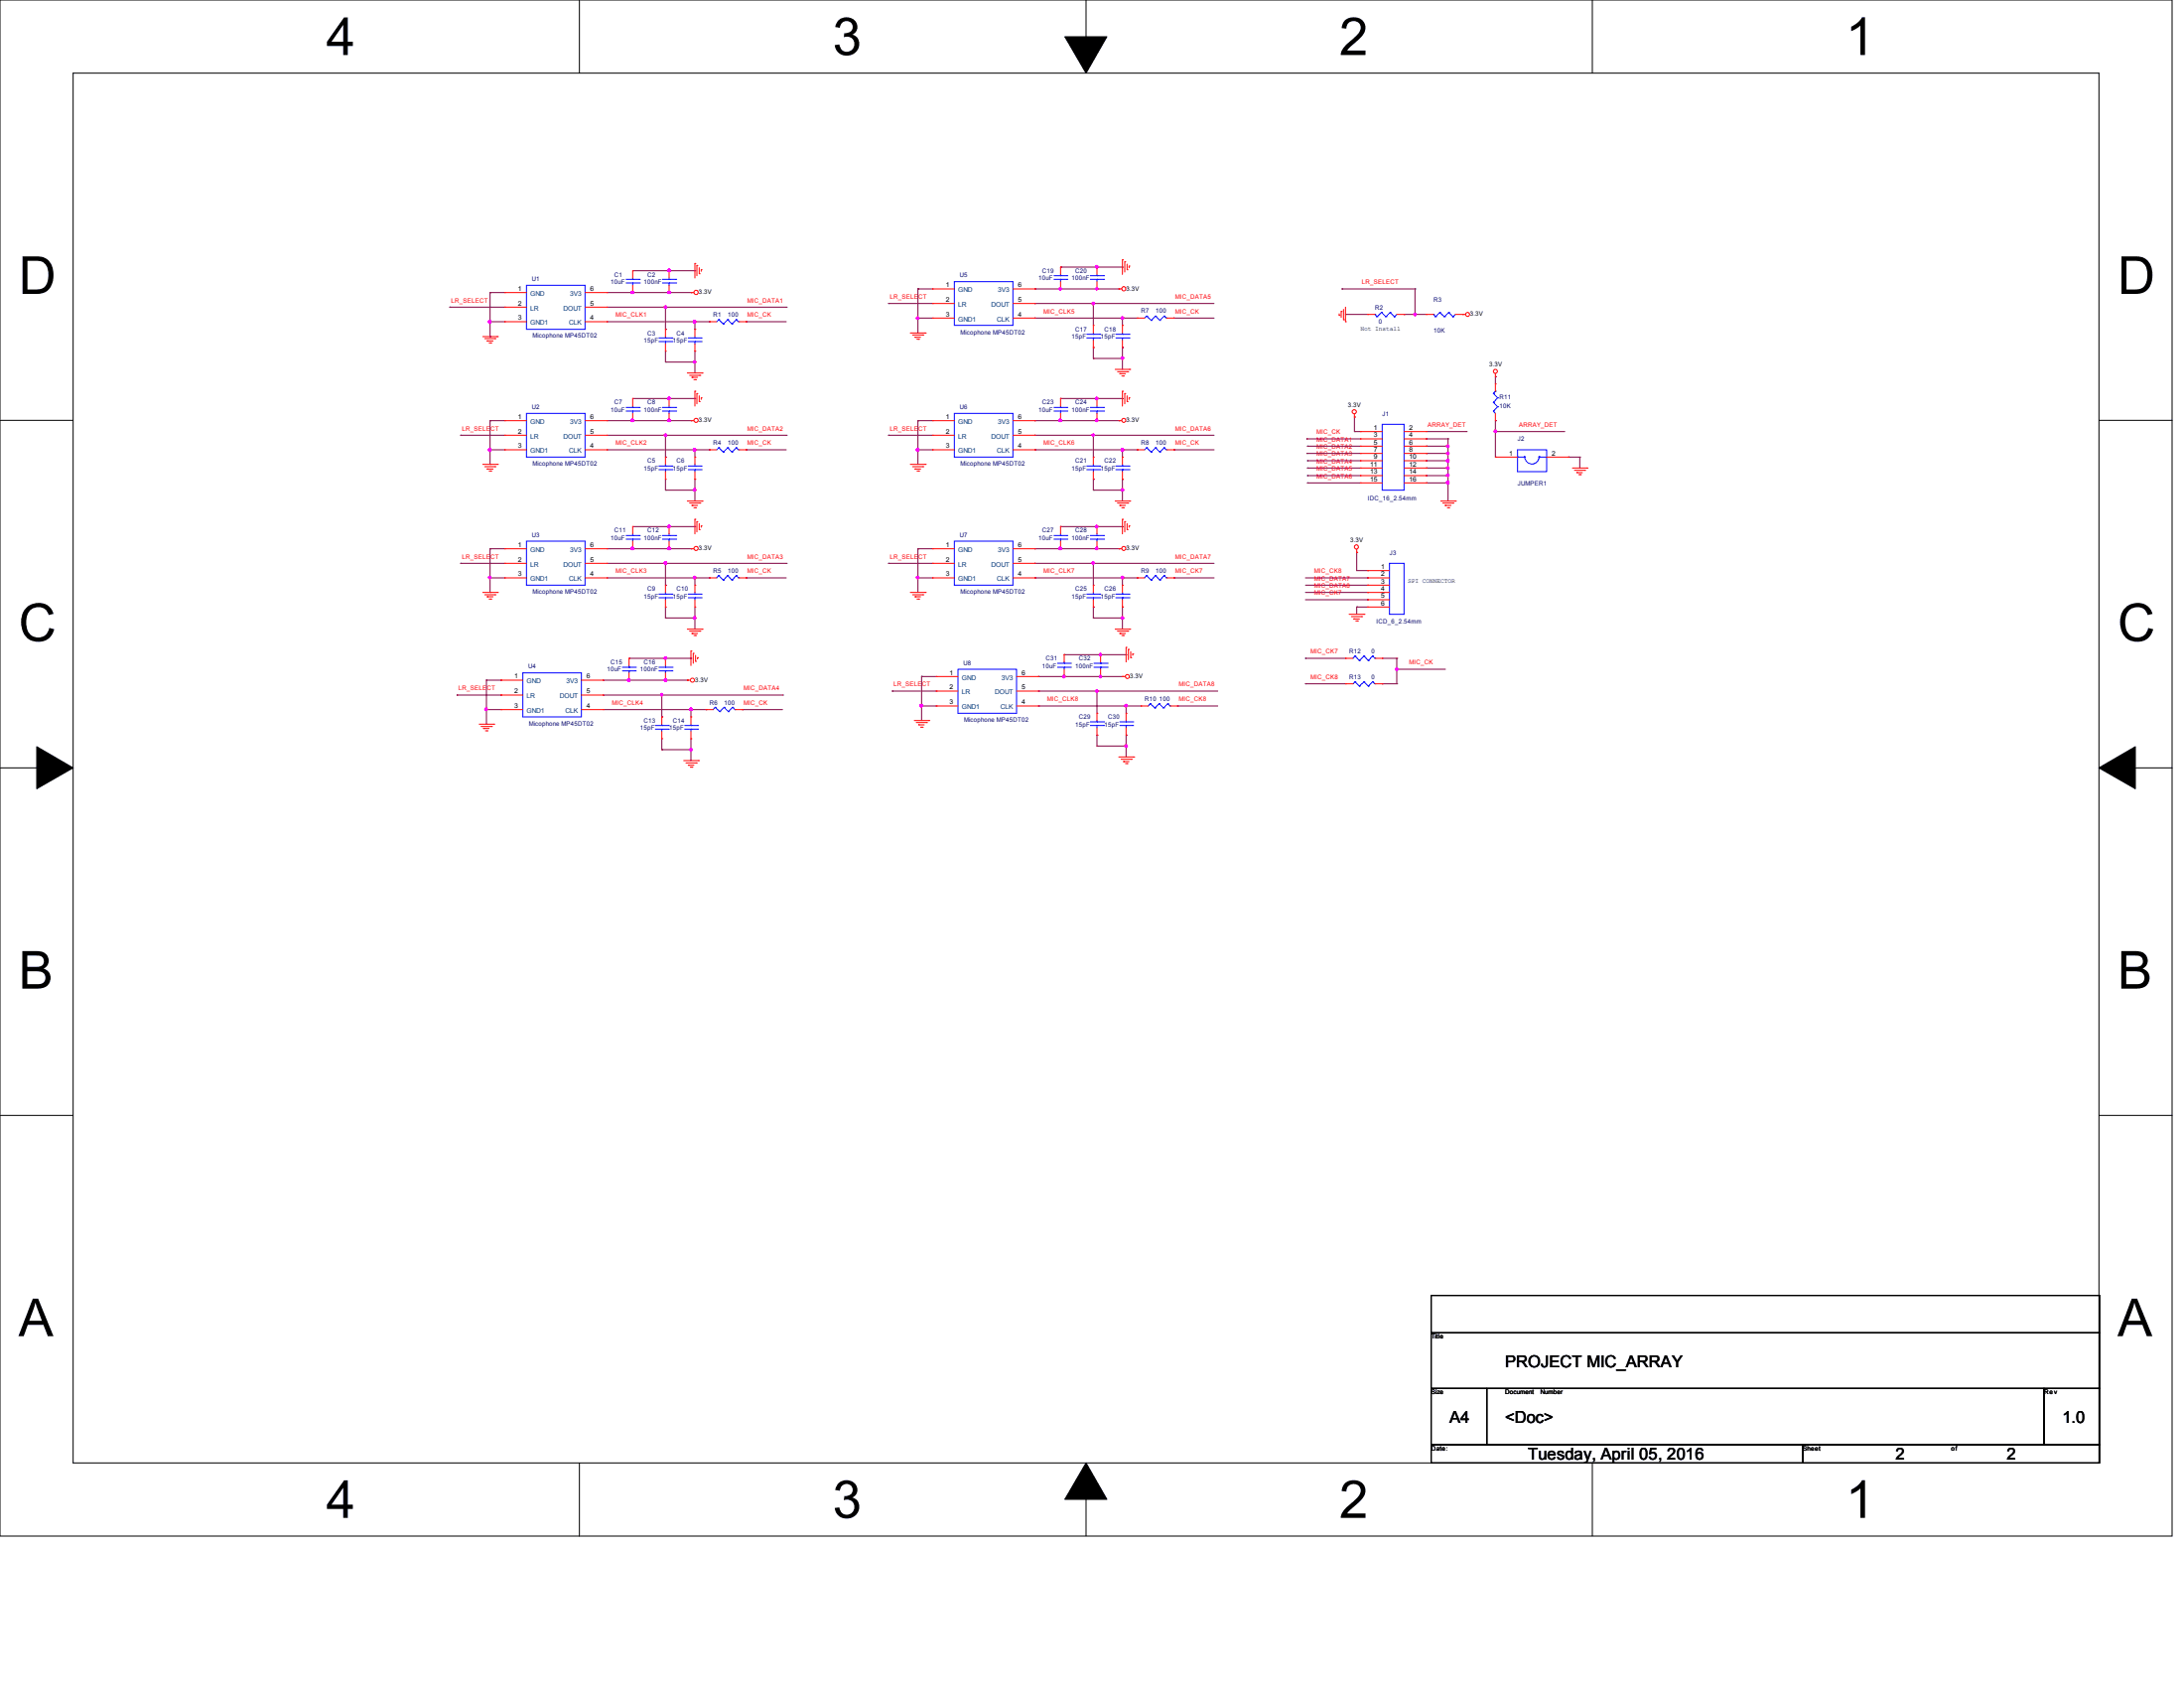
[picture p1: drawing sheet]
<svg xmlns="http://www.w3.org/2000/svg" width="279mm" height="216mm" viewBox="0 0 279 216" stroke-linecap="round" stroke-linejoin="round" font-family="sans-serif">
<path d="M0 0h277.9v196.5h-277.9zM9.4 9.4h259.1v177.7h-259.1z" fill="none" stroke="#000" stroke-width=".13"/>
<g fill="#fff">
<path d="M41.7 1h3.8v7.5h-3.8z"/>
<path d="M41.7 188.1h3.8v7.5h-3.8z"/>
</g>
<path d="M74.1 0v9.4M74.1 187.1v9.4" fill="none" stroke="#000" stroke-width=".13"/>
<g fill="#fff">
<path d="M106.5 1h3.7v7.5h-3.7z"/>
<path d="M106.5 188.1h3.7v7.5h-3.7z"/>
</g>
<path d="M138.9 0v9.4M138.9 187.1v9.4" fill="none" stroke="#000" stroke-width=".13"/>
<path d="M136.2 4.7h5.4l-2.7 4.7zM138.9 187.1l2.7 4.7h-5.4z" fill="#000" stroke="#000" stroke-width=".13"/>
<g fill="#fff">
<path d="M171.3 1h3.7v7.5h-3.7z"/>
<path d="M171.3 188.1h3.7v7.5h-3.7z"/>
</g>
<path d="M203.7 0v9.4M203.7 187.1v9.4" fill="none" stroke="#000" stroke-width=".13"/>
<g fill="#fff">
<path d="M236.1 1h3.7v7.5h-3.7z"/>
<path d="M236.1 188.1h3.7v7.5h-3.7z"/>
<path d="M2.4 31.5h4.8v7.5h-4.8z"/>
<path d="M270.9 31.5h4.9v7.5h-4.9z"/>
<path d="M2.4 75.9h4.8v7.5h-4.8z"/>
<path d="M270.9 75.9h4.9v7.5h-4.9z"/>
</g>
<path d="M0 53.8h9.4M268.5 53.8h9.4" fill="none" stroke="#000" stroke-width=".13"/>
<g fill="#fff">
<path d="M2.4 120.4h4.5v7.5h-4.5z"/>
<path d="M270.9 120.4h4.5v7.5h-4.5z"/>
</g>
<path d="M0 98.2h9.4M268.5 98.2h9.4" fill="none" stroke="#000" stroke-width=".13"/>
<path d="M4.7 95.5l4.7 2.7-4.7 2.7zM268.5 98.2l4.7-2.7v5.4z" fill="#000" stroke="#000" stroke-width=".13"/>
<g fill="#fff">
<path d="M2.3 164.8h4.6v7.5h-4.6z"/>
<path d="M270.8 164.8h4.6v7.5h-4.6z"/>
</g>
<path d="M0 142.7h9.4M268.5 142.7h9.4M183.1 165.7h85.5v4.8h-85.5zM183.1 170.5h85.5v7.1h-85.5zM183.1 177.6h7.1v7.2h-7.1zM190.2 177.6h71.3v7.2h-71.3zM261.5 177.6h7.1v7.2h-7.1zM183.1 184.8h47.5v2.3h-47.5zM230.6 184.8h38v2.3h-38z" fill="none" stroke="#000" stroke-width=".13"/>
<g fill="none" stroke="#800040" stroke-width=".13">
<path d="M57.5 39.3h.1M57.5 39.3h7.1M62.7 37.4h.1M62.7 37.4h1.9M62.7 37.4v5.7M77.6 39.3h23M77.6 37.4h10.8M80.9 37.4h.1M80.9 34.6h8M85.1 39.3h.1M85.1 39.3v2.8M85.6 37.4h.1"/>
<path d="M85.6 34.6h.1M88.4 37.4h.1M88.9 34.6h.1M100.6 39.3h.1M113.7 38.8h.1M113.7 38.8h5.6M117.4 37h.1M117.4 37h1.9M117.4 37v5.6M132.4 38.8h.1M132.4 37h.1M132.4 37h10.7"/>
<path d="M132.4 38.8h22.9M135.7 34.2h.1M135.7 37h.1M135.7 34.2h7.9M139.9 38.8h.1M139.9 38.8v2.8M143.1 37h.1M143.6 34.2h.1M171.7 37h.1M171.7 37h9.3M181 37h.1M181 37v3.2"/>
<path d="M58.9 55.7h.1M58.9 55.7h5.7M62.7 41.1h.1M62.7 43.1h.1M62.7 53.8h.1M62.7 57.5h.1M62.7 59.4h.1M62.7 41.1h1.9M62.7 57.5h1.9M62.7 53.8h1.9M62.7 53.8v5.6M77.6 41.1h13.2"/>
<path d="M77.6 55.7h23M77.6 57.5h13.2M77.6 53.8h10.8M80.9 53.8h.1M80.9 51h8M85.1 42.1h.1M85.1 46.3h.1M85.1 55.7h.1M85.1 58.5h.1M85.1 44.9v1.4M85.1 55.7v2.8M85.1 46.3h3.8"/>
<path d="M85.6 53.8h.1M85.6 51h.1M88.4 53.8h.1M88.9 41.1h.1M88.9 46.3h.1M88.9 57.5h.1M88.9 51h.1M88.9 41.1v1M88.9 44.9v2.8M88.9 57.5v1M90.8 41.1h.1M90.8 57.5h.1"/>
<path d="M95.4 41.1h.1M95.4 57.5h.1M95.4 41.1h5.2M95.4 57.5h5.2M100.6 55.7h.1M113.7 55.7h.1M113.7 55.7h5.6M117.4 57.5h.1M117.4 53.8h.1M117.4 40.7h.1M117.4 57.5h1.9M117.4 53.8h1.9"/>
<path d="M117.4 40.7h1.9M117.4 53.8v5.6M132.4 40.7h.1M132.4 57.5h.1M132.4 55.7h.1M132.4 53.8h.1M132.4 55.7h22.9M132.4 57.5h13.1M132.4 53.8h10.7M132.4 40.7h13.1M135.7 51h.1M135.7 53.8h.1"/>
<path d="M135.7 51h7.9M139.9 44.4h.1M139.9 45.8h.1M139.9 55.7h.1M139.9 44.4v1.4M139.9 55.7v2.8M139.9 45.8h3.7M143.1 53.8h.1M143.6 44.4h.1M143.6 40.7h.1M143.6 45.8h.1M143.6 57.5h.1"/>
<path d="M143.6 51h.1M143.6 40.7v.9M143.6 44.4v2.8M143.6 57.5v1M150.2 40.7h.1M150.2 57.5h.1M150.2 57.5h5.1M150.2 40.7h5.1M167.2 56.1h.1M167.2 58h.1M167.2 56.1h6.8M167.2 58h6.8"/>
<path d="M167.3 59.9h.1M167.3 58.9h.1M167.3 57.1h.1M167.3 59.9h6.7M167.3 58.9h6.7M167.3 57.1h6.7M172.1 40.2h.1M172.1 40.2h2.9M173.3 53.3h.1M173.3 55.2h.1M173.3 53.3v1.9M173.3 55.2h.7"/>
<path d="M179.6 40.2h.1M179.6 40.2h2.9M181 40.2h.1M182.5 59.9h.1M182.5 58.9h.1M182.5 58h.1M182.5 57.1h.1M182.5 56.1h.1M182.5 59.9h2.8M182.5 56.1h2.8M182.5 55.2h5.1M182.5 58.9h2.8"/>
<path d="M182.5 58h2.8M182.5 57.1h2.8M185.3 59.9h.1M185.3 58.9h.1M185.3 58h.1M185.3 57.1h.1M185.3 56.1h.1M185.3 56.1v8M187.6 55.2h.1M191.3 55.2h.1M191.3 53.8h.1M191.3 48.2h.1"/>
<path d="M191.3 55.2h8.9M191.3 48.2v.9M191.3 53.8v4.7M200.7 58.5h.1M200.7 58.5h1.4M202.1 58.5h.1M202.1 58.5v1.4M58.9 72.1h.1M58.9 72.1h5.7M62.7 70.2h.1M62.7 73.9h.1M62.7 75.8h.1"/>
<path d="M62.7 73.9h1.9M62.7 70.2h1.9M62.7 70.2v5.6M77.6 72.1h23M77.6 73.9h13.2M77.6 70.2h10.8M80.9 70.2h.1M80.9 67.4h8M85.1 62.7h.1M85.1 72.1h.1M85.1 74.8h.1M85.1 79h.1"/>
<path d="M85.1 61.3v1.4M85.1 72.1v2.7M85.1 77.6v1.4M85.1 62.7h3.8M85.1 79h3.8M85.6 67.4h.1M85.6 70.2h.1M88.4 70.2h.1M88.9 62.7h.1M88.9 73.9h.1M88.9 79h.1M88.9 67.4h.1"/>
<path d="M88.9 61.3v2.8M88.9 73.9v.9M88.9 77.6v2.9M90.8 73.9h.1M95.4 73.9h.1M95.4 73.9h5.2M100.6 72.1h.1M113.7 72.1h.1M113.7 72.1h5.6M117.4 73.9h.1M117.4 70.2h.1M117.4 73.9h1.9"/>
<path d="M117.4 70.2h1.9M117.4 70.2v5.6M132.4 73.9h.1M132.4 72.1h.1M132.4 70.2h.1M132.4 72.1h22.9M132.4 73.9h13.1M132.4 70.2h10.7M135.7 67.4h.1M135.7 70.2h.1M135.7 67.4h7.9M139.9 61.3h.1"/>
<path d="M139.9 62.7h.1M139.9 72.1h.1M139.9 77.6h.1M139.9 79h.1M139.9 62.7h3.7M139.9 79h3.7M139.9 61.3v1.4M139.9 72.1v2.7M139.9 77.6v1.4M143.1 70.2h.1M143.6 61.3h.1M143.6 62.7h.1"/>
<path d="M143.6 77.6h.1M143.6 73.9h.1M143.6 79h.1M143.6 67.4h.1M143.6 61.3v2.8M143.6 73.9v.9M143.6 77.6v2.9M150.2 73.9h.1M150.2 73.9h5.1M167 73.9h8M167 74.8h8M167 75.8h8"/>
<path d="M167 76.7h8M167.3 60.8h.1M167.3 61.8h.1M167.3 61.8h6.7M167.3 60.8h6.7M173.6 77.6h.1M173.6 70.7h.1M173.6 77.6h1.4M173.6 70.7v2.3h1.4M173.6 77.6v1M175 73.9h.1M175 74.8h.1"/>
<path d="M175 73h.1M175 75.8h.1M175 76.7h.1M182.5 61.8h.1M182.5 60.8h.1M182.5 61.8h2.8M182.5 60.8h2.8M185.3 61.8h.1M185.3 60.8h.1M58.5 88.9h.1M58.5 88.9h5.6M62.2 90.8h.1"/>
<path d="M62.2 87h.1M62.2 92.6h.1M62.2 90.8h1.9M62.2 87h1.9M62.2 87v5.6M77.2 88.9h22.9M77.2 90.8h13.1M77.2 87h10.7M80.5 87h.1M80.5 84.2h7.9M84.7 88.9h.1M84.7 91.7h.1"/>
<path d="M84.7 95.9h.1M84.7 88.9v2.8M84.7 94.5v1.4M84.7 95.9h3.7M85.1 84.2h.1M85.1 87h.1M87.9 87h.1M88.4 90.8h.1M88.4 95.9h.1M88.4 84.2h.1M88.4 90.8v.9M88.4 94.5v2.8"/>
<path d="M90.3 90.8h.1M95 90.8h.1M95 90.8h5.1M100.1 88.9h.1M114.1 88.4h.1M114.1 88.4h5.7M117.9 90.3h.1M117.9 86.5h.1M117.9 90.3h1.9M117.9 86.5h1.9M117.9 86.5v5.7M132.8 90.3h.1"/>
<path d="M132.8 88.4h.1M132.8 86.5h.1M132.8 88.4h23M132.8 90.3h13.2M132.8 86.5h10.8M136.1 83.7h.1M136.1 86.5h.1M136.1 83.7h8M140.3 88.4h.1M140.3 94h.1M140.3 95.4h.1M140.3 88.4v2.8"/>
<path d="M140.3 94v1.4M140.3 95.4h3.8M143.6 86.5h.1M144.1 94h.1M144.1 90.3h.1M144.1 95.4h.1M144.1 83.7h.1M144.1 90.3v.9M144.1 94v2.8M150.6 90.3h.1M150.6 90.3h5.2M167 84.2h.1"/>
<path d="M167 87.5h.1M167 84.2h5.1M167 87.5h5.1M176.8 87.5h.1M176.8 84.2h1.9M176.8 87.5h1.9M178.7 84.2h.1M178.7 85.6h.1M178.7 87.5h.1M178.7 84.2v3.3M178.7 85.6h6.1M184.8 85.6h.1"/>
</g>
<g fill="#f0f" stroke="#f0f" stroke-width=".13">
<path d="M88.7 46.2h.3v.2h-.3z" fill-rule="evenodd"/>
<path d="M80.8 37.3h.2v.2h-.2z" fill-rule="evenodd"/>
<path d="M85.5 37.3h.2v.2h-.2z" fill-rule="evenodd"/>
<path d="M85 55.5h.3v.3h-.3z" fill-rule="evenodd"/>
<path d="M85 84.1h.3v.2h-.3z" fill-rule="evenodd"/>
<path d="M135.5 36.8h.3v.2h-.3z" fill-rule="evenodd"/>
<path d="M88.7 46.2h.3v.2h-.3z" fill-rule="evenodd"/>
<path d="M80.8 37.3h.2v.2h-.2z" fill-rule="evenodd"/>
<path d="M85.5 37.3h.2v.2h-.2z" fill-rule="evenodd"/>
<path d="M85 55.5h.3v.3h-.3z" fill-rule="evenodd"/>
<path d="M85 84.1h.3v.2h-.3z" fill-rule="evenodd"/>
<path d="M135.5 36.8h.3v.2h-.3z" fill-rule="evenodd"/>
<circle cx="85.1" cy="39.3" r=".17"/>
<circle cx="88.9" cy="41.1" r=".17"/>
<circle cx="62.7" cy="41.1" r=".17"/>
<circle cx="181" cy="40.2" r=".17"/>
<circle cx="88.9" cy="57.5" r=".17"/>
<circle cx="88.9" cy="62.7" r=".17"/>
<circle cx="85.6" cy="53.8" r=".17"/>
<circle cx="80.9" cy="53.8" r=".17"/>
<circle cx="85.6" cy="51" r=".17"/>
<circle cx="88.9" cy="73.9" r=".17"/>
<circle cx="85.1" cy="72" r=".17"/>
<circle cx="88.9" cy="79" r=".17"/>
<circle cx="80.9" cy="70.1" r=".17"/>
<circle cx="88.4" cy="90.7" r=".17"/>
<circle cx="84.6" cy="88.8" r=".16"/>
<circle cx="88.4" cy="95.9" r=".17"/>
<circle cx="80.4" cy="87" r=".17"/>
<circle cx="85.1" cy="87" r=".17"/>
<circle cx="143.6" cy="40.7" r=".17"/>
<circle cx="139.8" cy="38.8" r=".16"/>
<circle cx="143.6" cy="45.8" r=".17"/>
<circle cx="140.3" cy="36.9" r=".15"/>
<circle cx="139.8" cy="55.6" r=".15"/>
<circle cx="143.6" cy="57.5" r=".17"/>
<circle cx="143.6" cy="62.7" r=".17"/>
<circle cx="135.6" cy="53.8" r=".17"/>
<circle cx="143.6" cy="73.9" r=".17"/>
<circle cx="139.8" cy="72" r=".16"/>
<circle cx="143.6" cy="79" r=".17"/>
<circle cx="140.3" cy="67.3" r=".16"/>
<circle cx="140.3" cy="70.1" r=".16"/>
<circle cx="135.6" cy="70.1" r=".17"/>
<circle cx="140.3" cy="88.4" r=".16"/>
<circle cx="144.1" cy="95.4" r=".17"/>
<circle cx="144.1" cy="90.3" r=".17"/>
<circle cx="136.1" cy="86.5" r=".17"/>
<circle cx="62.7" cy="57.5" r=".17"/>
<circle cx="62.7" cy="73.9" r=".17"/>
<circle cx="62.2" cy="90.7" r=".17"/>
<circle cx="117.9" cy="90.3" r=".17"/>
<circle cx="117.4" cy="73.9" r=".17"/>
<circle cx="117.4" cy="57.5" r=".17"/>
<circle cx="117.4" cy="40.7" r=".17"/>
<circle cx="185.2" cy="61.7" r=".17"/>
<circle cx="185.2" cy="60.8" r=".17"/>
<circle cx="185.2" cy="59.9" r=".17"/>
<circle cx="185.2" cy="58.9" r=".17"/>
<circle cx="185.2" cy="58" r=".17"/>
<circle cx="185.2" cy="57.1" r=".17"/>
<circle cx="191.3" cy="55.2" r=".17"/>
<circle cx="178.7" cy="85.6" r=".17"/>
<circle cx="85.6" cy="34.6" r=".17"/>
<circle cx="85.6" cy="70.1" r=".17"/>
<circle cx="85.6" cy="67.4" r=".17"/>
<circle cx="140.8" cy="86.5" r=".16"/>
<circle cx="140.8" cy="83.7" r=".15"/>
<circle cx="140.3" cy="53.8" r=".16"/>
<circle cx="140.3" cy="51" r=".16"/>
<circle cx="140.3" cy="34.1" r=".16"/>
</g>
<g fill="none" stroke="#f00" stroke-width=".13">
<path d="M64.6 37.4h.1M64.6 39.3h.1M64.6 37.4h2.8M64.6 39.3h2.8M74.8 37.4h2.8M74.8 39.3h2.8M77.6 39.3h.1M77.6 37.4h.1M80.9 34.6h.1M80.9 37.4h.1M80.9 34.6v1M80.9 36.5v.9"/>
<path d="M85.6 34.6h.1M85.6 37.4h.1M85.6 34.6v1M85.6 36.5v.9M88.4 37.4h.1M88.4 37.4h.4M88.9 33.7h.1M88.9 33.7v1.9M89.2 34h.1M89.2 34v1.3M89.5 35h.1M89.5 34.2v.8"/>
<path d="M89.7 34.5h.1M89.7 34.5v.2M119.3 37h.1M119.3 38.8h.1M119.3 37h2.8M119.3 38.8h2.8M129.6 37h2.8M129.6 38.8h2.8M132.4 38.8h.1M132.4 37h.1M135.7 34.2h.1M135.7 37h.1"/>
<path d="M135.7 34.2v.9M135.7 36v1M140.3 34.2h.1M140.3 37h.1M140.3 34.2v.9M140.3 36v1M143.1 37h.1M143.1 37h.4M143.6 33.2h.1M143.6 33.2v1.9M143.9 33.5h.1M143.9 33.5v1.3"/>
<path d="M144.2 34.5h.1M144.2 33.8v.7M144.4 34h.1M144.4 34v.2M171.6 39.8h.1M171.6 39.8v.8M171.9 39.6v1.3M172.1 39.3v1.8M61.8 43.1h1.8M61.8 59.4h1.8M62 43.3h1.3M62 59.7h1.3"/>
<path d="M62.3 43.6h.1M62.3 60h.1M62.3 43.6h.8M62.3 60h.8M62.6 43.9h.2M62.8 43.9h.1M63.3 43.3h.1M63.3 59.7h.1M63.6 43.1h.1M63.6 59.4h.1M64.6 53.8h.1M64.6 55.7h.1"/>
<path d="M64.6 57.5h.1M64.6 41.1h.1M64.6 53.8h2.8M64.6 55.7h2.8M64.6 57.5h2.8M64.6 41.1h2.8M74.8 53.8h2.8M74.8 55.7h2.8M74.8 57.5h2.8M74.8 41.1h2.8M77.6 57.5h.1M77.6 55.7h.1"/>
<path d="M77.6 53.8h.1M77.6 41.1h.1M80.9 51h.1M80.9 53.8h.1M80.9 51v.9M80.9 52.9v.9M85.1 58.5h.1M85.1 42.1h.1M85.1 44.9h.1M85.1 42.1v1M85.1 44v.9M85.1 58.5v.9"/>
<path d="M85.6 51h.1M85.6 53.8h.1M85.6 51v.9M85.6 52.9v.9M87.9 47.7h1.9M88.2 48h1.3M88.4 53.8h.1M88.4 53.8h.4M88.5 48.3h.1M88.5 48.3h.7M88.8 48.6h.2M88.9 50h.1"/>
<path d="M88.9 58.5h.1M88.9 42.1h.1M88.9 44.9h.1M88.9 42.1v1M88.9 44v.9M88.9 50v1.9M88.9 58.5v.9M89 48.6h.1M89.2 50.3h.1M89.2 50.3v1.3M89.5 51.4h.1M89.5 50.6v.8"/>
<path d="M89.5 48h.1M89.7 50.9h.1M89.7 50.9v.2M89.8 47.7h.1M90.8 57.5h.1M90.8 41.1h.1M90.8 57.5h.9M90.8 41.1h.9M94.5 57.5h.9M94.5 41.1h.9M95.4 57.5h.1M95.4 41.1h.1"/>
<path d="M116.5 59.4h1.9M116.5 42.6h1.9M116.8 59.7h1.3M116.8 42.8h1.3M117.1 60h.1M117.1 43.1h.1M117.1 60h.7M117.1 43.1h.7M117.3 43.4h.2M117.5 43.4h.1M118.1 59.7h.1M118.1 42.8h.1"/>
<path d="M118.4 59.4h.1M118.4 42.6h.1M119.3 40.7h.1M119.3 53.8h.1M119.3 55.7h.1M119.3 57.5h.1M119.3 53.8h2.8M119.3 55.7h2.8M119.3 57.5h2.8M119.3 40.7h2.8M129.6 53.8h2.8M129.6 55.7h2.8"/>
<path d="M129.6 57.5h2.8M129.6 40.7h2.8M132.4 40.7h.1M132.4 57.5h.1M132.4 55.7h.1M132.4 53.8h.1M135.7 51h.1M135.7 53.8h.1M135.7 51v.9M135.7 52.9v.9M139.9 41.6h.1M139.9 44.4h.1"/>
<path d="M139.9 58.5h.1M139.9 41.6v1M139.9 43.5v.9M139.9 58.5v.9M140.3 51h.1M140.3 53.8h.1M140.3 51v.9M140.3 52.9v.9M142.7 47.2h1.8M143 47.5h1.3M143.1 53.8h.1M143.1 53.8h.4"/>
<path d="M143.3 47.8h.1M143.3 47.8h.7M143.5 48.1h.2M143.6 50h.1M143.6 41.6h.1M143.6 44.4h.1M143.6 58.5h.1M143.6 41.6v1M143.6 43.5v.9M143.6 50v1.9M143.6 58.5v.9M143.7 48.1h.1"/>
<path d="M143.9 50.3h.1M143.9 50.3v1.3M144.2 51.4h.1M144.2 50.6v.8M144.3 47.5h.1M144.4 50.9h.1M144.4 50.9v.2M144.5 47.2h.1M145.5 40.7h.1M145.5 57.5h.1M145.5 57.5h.9M145.5 40.7h.9"/>
<path d="M149.2 57.5h1M149.2 40.7h1M150.2 40.7h.1M150.2 57.5h.1M171.3 40.3h.1M171.3 40.1v.2M171.9 40.9h.1M172.1 41.1h.1M173.3 53.3h.1M173.3 53v.3M174 55.2h.1M174 56.1h.1"/>
<path d="M174 57.1h.1M174 58h.1M174 58.9h.1M174 59.9h.1M174 59.9h2.8M174 55.2h2.8M174 56.1h2.8M174 57.1h2.8M174 58h2.8M174 58.9h2.8M175 40.2h.1M175 40.2h.9"/>
<path d="M178.7 40.2h.9M179.6 40.2h.1M179.6 59.9h2.9M179.6 55.2h2.9M179.6 56.1h2.9M179.6 57.1h2.9M179.6 58h2.9M179.6 58.9h2.9M182.5 40.2h.1M182.5 55.2h.1M182.5 56.1h.1M182.5 57.1h.1"/>
<path d="M182.5 58h.1M182.5 58.9h.1M182.5 59.9h.1M182.5 40.2h.9M186.2 40.2h1.3M187.1 40.2h.1M191.3 48.2h.1M191.3 58.5h.1M191.3 53.8h.1M191.3 49.1h.1M191.3 47.8v.4M191.3 49.1v.9"/>
<path d="M191.3 52.9v.9M191.3 58.5h2.8M197.9 58.5h2.8M200.7 58.5h.1M201.2 59.9h1.8M203 59.9h.1M61.8 75.8h1.8M62 76.1h1.3M62.3 76.3h.1M62.3 76.3h.8M62.6 60.2h.2M62.6 76.6h.2"/>
<path d="M62.8 60.2h.1M62.8 76.6h.1M63.3 76.1h.1M63.6 75.8h.1M64.6 70.2h.1M64.6 72.1h.1M64.6 73.9h.1M64.6 70.2h2.8M64.6 72.1h2.8M64.6 73.9h2.8M74.8 70.2h2.8M74.8 72.1h2.8"/>
<path d="M74.8 73.9h2.8M77.6 73.9h.1M77.6 72.1h.1M77.6 70.2h.1M80.9 67.4h.1M80.9 70.2h.1M80.9 67.4v.9M80.9 69.2v1M85.1 74.8h.1M85.1 77.6h.1M85.1 61.3h.1M85.1 60.3v1"/>
<path d="M85.1 74.8v1M85.1 76.7v.9M85.6 67.4h.1M85.6 70.2h.1M85.6 67.4v.9M85.6 69.2v1M87.9 64.1h1.9M88.2 64.3h1.3M88.4 70.2h.1M88.4 70.2h.4M88.5 64.6h.1M88.5 64.6h.7"/>
<path d="M88.8 64.9h.2M88.9 66.4h.1M88.9 74.8h.1M88.9 77.6h.1M88.9 61.3h.1M88.9 60.3v1M88.9 66.4v1.9M88.9 74.8v1M88.9 76.7v.9M89 64.9h.1M89.2 66.7h.1M89.2 66.7v1.3"/>
<path d="M89.5 67.7h.1M89.5 67v.7M89.5 64.3h.1M89.7 67.3h.1M89.7 67.3v.1M89.8 64.1h.1M90.8 73.9h.1M90.8 73.9h.9M94.5 73.9h.9M95.4 73.9h.1M116.5 75.8h1.9M116.8 76.1h1.3"/>
<path d="M117.1 76.3h.1M117.1 76.3h.7M117.3 60.2h.2M117.3 76.6h.2M117.5 76.6h.1M117.5 60.2h.1M118.1 76.1h.1M118.4 75.8h.1M119.3 70.2h.1M119.3 72.1h.1M119.3 73.9h.1M119.3 70.2h2.8"/>
<path d="M119.3 72.1h2.8M119.3 73.9h2.8M129.6 70.2h2.8M129.6 72.1h2.8M129.6 73.9h2.8M132.4 73.9h.1M132.4 72.1h.1M132.4 70.2h.1M135.7 67.4h.1M135.7 70.2h.1M135.7 67.4v.9M135.7 69.2v1"/>
<path d="M139.9 61.3h.1M139.9 74.8h.1M139.9 77.6h.1M139.9 60.3v1M139.9 74.8v1M139.9 76.7v.9M140.3 67.4h.1M140.3 70.2h.1M140.3 67.4v.9M140.3 69.2v1M142.7 64.1h1.8M143 64.3h1.3"/>
<path d="M143.1 70.2h.1M143.1 70.2h.4M143.3 64.6h.1M143.3 64.6h.7M143.5 64.9h.2M143.6 66.4h.1M143.6 74.8h.1M143.6 77.6h.1M143.6 61.3h.1M143.6 60.3v1M143.6 66.4v1.9M143.6 74.8v1"/>
<path d="M143.6 76.7v.9M143.7 64.9h.1M143.9 66.7h.1M143.9 66.7v1.3M144.2 67.7h.1M144.2 67v.7M144.3 64.3h.1M144.4 67.3h.1M144.4 67.3v.1M144.5 64.1h.1M145.5 73.9h.1M145.5 73.9h.9"/>
<path d="M149.2 73.9h1M150.2 73.9h.1M172.6 78.6h1.9M172.9 78.9h1.3M173.2 79.2h.1M173.2 79.2h.7M173.4 79.4h.3M173.6 70.7h.1M173.6 70.3v.4M173.7 79.4h.1M174 60.8h.1M174 61.8h.1"/>
<path d="M174 60.8h2.8M174 61.8h2.8M174.2 78.9h.1M174.5 78.6h.1M175 73h.1M175 73.9h.1M175 74.8h.1M175 75.8h.1M175 76.7h.1M175 77.6h.1M175 75.8h2.8M175 73.9h2.8"/>
<path d="M175 73h2.8M175 74.8h2.8M175 76.7h2.8M175 77.6h2.8M179.6 60.8h2.9M179.6 61.8h2.9M182.5 60.8h.1M182.5 61.8h.1M184.3 64.1h1.9M184.6 64.3h1.3M184.9 64.6h.1M184.9 64.6h.7"/>
<path d="M185.2 64.9h.1M185.3 64.9h.1M185.9 64.3h.1M186.2 64.1h.1M201.4 60.2h1.3M201.7 60.5h.1M201.7 60.5h.7M202 60.7h.2M202.2 60.7h.1M202.7 60.2h.1M61.3 92.6h1.9M61.6 92.9h1.3"/>
<path d="M61.8 93.2h.1M61.8 93.2h.8M62.1 93.5h.2M62.3 93.5h.1M62.9 92.9h.1M63.2 92.6h.1M64.1 87h.1M64.1 88.9h.1M64.1 90.8h.1M64.1 87h2.8M64.1 90.8h2.8M64.1 88.9h2.8"/>
<path d="M74.4 87h2.8M74.4 90.8h2.8M74.4 88.9h2.8M77.2 90.8h.1M77.2 88.9h.1M77.2 87h.1M80.5 84.2h.1M80.5 87h.1M80.5 84.2v.9M80.5 86.1v.9M84.7 91.7h.1M84.7 94.5h.1"/>
<path d="M84.7 91.7v.9M84.7 93.6v.9M85.1 84.2h.1M85.1 87h.1M85.1 84.2v.9M85.1 86.1v.9M87.5 97.3h1.9M87.8 97.6h1.3M87.9 87h.1M87.9 80.5h1.9M87.9 87h.4M88.1 97.9h.1"/>
<path d="M88.1 97.9h.7M88.2 80.7h1.3M88.3 98.1h.2M88.4 83.3h.1M88.4 91.7h.1M88.4 94.5h.1M88.4 83.3v1.8M88.4 91.7v.9M88.4 93.6v.9M88.5 81h.1M88.5 98.1h.1M88.5 81h.7"/>
<path d="M88.7 83.6h.1M88.7 83.6v1.2M88.8 81.3h.2M89 81.3h.1M89 84.6h.1M89 83.8v.8M89.1 97.6h.1M89.2 84.1h.1M89.2 84.1v.2M89.4 97.3h.1M89.5 80.7h.1M89.8 80.5h.1"/>
<path d="M90.3 90.8h.1M90.3 90.8h.9M94 90.8h1M95 90.8h.1M117 92.2h1.8M117.2 92.4h1.3M117.5 92.7h.1M117.5 92.7h.7M117.8 93h.2M118 93h.1M118.5 92.4h.1M118.8 92.2h.1"/>
<path d="M119.8 86.5h.1M119.8 88.4h.1M119.8 90.3h.1M119.8 86.5h2.8M119.8 90.3h2.8M119.8 88.4h2.8M130 86.5h2.8M130 90.3h2.8M130 88.4h2.8M132.8 90.3h.1M132.8 88.4h.1M132.8 86.5h.1"/>
<path d="M136.1 83.7h.1M136.1 86.5h.1M136.1 83.7v1M136.1 85.6v.9M140.3 91.2h.1M140.3 94h.1M140.3 91.2v1M140.3 93.1v.9M140.8 83.7h.1M140.8 86.5h.1M140.8 83.7v1M140.8 85.6v.9"/>
<path d="M142.7 80.5h1.8M143 80.7h1.3M143.1 96.8h1.9M143.3 81h.1M143.3 81h.7M143.4 97.1h1.3M143.5 81.3h.2M143.6 86.5h.1M143.6 86.5h.4M143.7 81.3h.1M143.7 97.4h.1M143.7 97.4h.7"/>
<path d="M144 97.7h.2M144.1 82.8h.1M144.1 91.2h.1M144.1 94h.1M144.1 82.8v1.9M144.1 91.2v1M144.1 93.1v.9M144.2 97.7h.1M144.3 80.7h.1M144.4 83.1h.1M144.4 83.1v1.3M144.5 80.5h.1"/>
<path d="M144.7 84.1h.1M144.7 83.4v.7M144.7 97.1h.1M144.9 83.7h.1M144.9 83.7v.1M145 96.8h.1M146 90.3h.1M146 90.3h.9M149.7 90.3h.9M150.6 90.3h.1M172.1 84.2h.1M172.1 87.5h.1"/>
<path d="M172.1 84.2h1M172.1 87.5h1M175.9 84.2h.9M175.9 87.5h.9M176.8 84.2h.1M176.8 87.5h.1"/>
<circle cx="89" cy="37.4" r=".28"/>
<circle cx="143.8" cy="36.9" r=".27"/>
<circle cx="89.1" cy="53.8" r=".27"/>
<circle cx="143.8" cy="53.8" r=".25"/>
<circle cx="173.3" cy="52.7" r=".27"/>
<circle cx="187.7" cy="40.2" r=".25"/>
<circle cx="191.3" cy="47.5" r=".25"/>
<circle cx="89.1" cy="70.1" r=".27"/>
<circle cx="143.8" cy="70.1" r=".25"/>
<circle cx="173.5" cy="70" r=".27"/>
<circle cx="88.6" cy="87" r=".27"/>
<circle cx="144.2" cy="86.5" r=".25"/>
</g>
<g fill="none" stroke="#00f" stroke-width=".13">
<path d="M67.4 36.5h7.4v5.6h-7.4zM80.1 36.2h1.7M80.1 35.7h1.7M80.9 35.7h.1M80.9 36.2h.1M80.9 35.6v.1M80.9 36.2v.3M81.8 36.2h.1M81.8 35.7h.1M84.8 36.2h1.6M84.8 35.7h1.6M85.6 35.7h.1"/>
<path d="M85.6 36.2h.1M85.6 35.6v.1M85.6 36.2v.3M86.4 36.2h.1M86.4 35.7h.1M122.1 36h7.5v5.6h-7.5zM134.8 35.7h1.7M134.8 35.3h1.7M135.7 35.3h.1M135.7 35.7h.1M135.7 35.1v.2M135.7 35.7v.3"/>
<path d="M136.5 35.7h.1M136.5 35.3h.1M139.5 35.7h1.7M139.5 35.3h1.7M140.3 35.3h.1M140.3 35.7h.1M140.3 35.1v.2M140.3 35.7v.3M141.2 35.7h.1M141.2 35.3h.1M176.7 40h.1M176.7 40l.6 .5"/>
<path d="M176.7 40l-.6 .5M177.8 40h.1M177.8 40l.6 .5M177.8 40l-.5 .5M184.2 40h.1M184.2 40l.6 .5M184.2 40l-.6 .5M185.3 40h.1M185.3 40l.6 .5M185.3 40l-.5 .5M67.4 52.9h7.4v5.6h-7.4zM80.1 52.6h1.7"/>
<path d="M80.1 52.1h1.7M80.9 52.1h.1M80.9 52.6h.1M80.9 51.9v.2M80.9 52.6v.3M81.8 52.6h.1M81.8 52.1h.1M84.3 59.6h1.7M84.3 43.2h1.7M84.3 43.7h1.7M84.8 52.6h1.6M84.8 52.1h1.6"/>
<path d="M85.1 59.6h.1M85.1 43.2h.1M85.1 43.7h.1M85.1 43.1v.1M85.1 43.7v.3M85.1 59.4v.2M85.6 52.1h.1M85.6 52.6h.1M85.6 51.9v.2M85.6 52.6v.3M86 59.6h.1M86 43.7h.1"/>
<path d="M86 43.2h.1M86.4 52.6h.1M86.4 52.1h.1M88.1 59.6h1.6M88.1 43.2h1.6M88.1 43.7h1.6M88.9 59.6h.1M88.9 43.2h.1M88.9 43.7h.1M88.9 43.1v.1M88.9 43.7v.3M88.9 59.4v.2"/>
<path d="M89.7 59.6h.1M89.7 43.7h.1M89.7 43.2h.1M91.9 57.3h.1M91.9 40.9h.1M91.9 57.3l-.2 .2M91.9 57.3l.6 .5M91.9 40.9l-.2 .2M91.9 40.9l.6 .5M92.5 57.8h.1M92.5 41.4h.1M93.1 57.3h.1"/>
<path d="M93.1 40.9h.1M93.1 57.3l-.6 .5M93.1 57.3l.5 .5M93.1 40.9l-.6 .5M93.1 40.9l.5 .5M93.6 57.8h.1M93.6 41.4h.1M94.2 57.3h.1M94.2 40.9h.1M94.2 57.3l-.6 .5M94.2 57.3l.3 .2M94.2 40.9l-.6 .5"/>
<path d="M94.2 40.9l.3 .2M94.5 57.5h.1M94.5 41.1h.1M122.1 52.9h7.5v5.6h-7.5zM134.8 52.6h1.7M134.8 52.1h1.7M135.7 52.1h.1M135.7 52.6h.1M135.7 51.9v.2M135.7 52.6v.3M136.5 52.6h.1M136.5 52.1h.1"/>
<path d="M139 59.6h1.7M139 43.2h1.7M139 42.8h1.7M139.5 52.6h1.7M139.5 52.1h1.7M139.9 42.8h.1M139.9 43.2h.1M139.9 59.6h.1M139.9 42.6v.2M139.9 43.2v.3M139.9 59.4v.2M140.3 52.1h.1"/>
<path d="M140.3 52.6h.1M140.3 51.9v.2M140.3 52.6v.3M140.7 43.2h.1M140.7 42.8h.1M140.7 59.6h.1M141.2 52.6h.1M141.2 52.1h.1M142.7 59.6h1.7M142.7 43.2h1.7M142.7 42.8h1.7M143.6 42.8h.1"/>
<path d="M143.6 43.2h.1M143.6 59.6h.1M143.6 42.6v.2M143.6 43.2v.3M143.6 59.4v.2M144.4 43.2h.1M144.4 42.8h.1M144.4 59.6h.1M146.7 40.4h.1M146.7 57.3h.1M146.7 40.4l-.3 .3M146.7 40.4l.6 .6"/>
<path d="M146.7 57.3l-.3 .2M146.7 57.3l.6 .5M147.3 41h.1M147.3 57.8h.1M147.8 40.4h.1M147.8 57.3h.1M147.8 40.4l-.5 .6M147.8 40.4l.6 .6M147.8 57.3l-.5 .5M147.8 57.3l.6 .5M148.4 41h.1M148.4 57.8h.1"/>
<path d="M148.9 40.4h.1M148.9 57.3h.1M148.9 40.4l-.5 .6M148.9 40.4l.3 .3M148.9 57.3l-.5 .5M148.9 57.3l.3 .2M149.2 40.7h.1M149.2 57.5h.1M175.9 40.2h.1M175.9 40.2l.2 .3M176.1 40.5h.1M176.8 54.3h2.8v8.4h-2.8z"/>
<path d="M177.3 40.5h.1M178.4 40.5h.1M178.7 40.2l-.3 .3M183.4 40.2h.1M183.4 40.2l.2 .3M183.6 40.5h.1M184.8 40.5h.1M185.9 40.5h.1M186.2 40.2l-.3 .3M191.1 52.6h.1M191.1 51.5h.1M191.1 50.3h.1"/>
<path d="M191.1 52.6l.2 .3M191.1 51.5l.5 .5M191.1 50.3l.5 .6M191.3 50h.1M191.3 50l-.2 .3M191.6 52h.1M191.6 50.9h.1M191.6 52l-.5 .6M191.6 50.9l-.5 .6M194.1 57.5h3.8v2.8h-3.8zM194.1 58.5h1a.91 .91 0 0 0 .9 .9 .91 .91 0 0 0 .9-.9M194.1 58.5h.1"/>
<path d="M196.9 58.5h.1M196.9 58.5h1M67.4 69.2h7.4v5.6h-7.4zM80.1 69h1.7M80.1 68.5h1.7M80.9 68.5h.1M80.9 69h.1M80.9 68.3v.2M80.9 69v.2M81.8 69h.1M81.8 68.5h.1M84.3 76.5h1.7"/>
<path d="M84.3 76h1.7M84.3 60.1h1.7M84.8 69h1.6M84.8 68.5h1.6M85.1 76h.1M85.1 76.5h.1M85.1 60.1h.1M85.1 60.1v.2M85.1 75.8v.2M85.1 76.5v.2M85.6 68.5h.1M85.6 69h.1"/>
<path d="M85.6 68.3v.2M85.6 69v.2M86 76.5h.1M86 76h.1M86 60.1h.1M86.4 69h.1M86.4 68.5h.1M88.1 76.5h1.6M88.1 76h1.6M88.1 60.1h1.6M88.9 76h.1M88.9 76.5h.1"/>
<path d="M88.9 60.1h.1M88.9 60.1v.2M88.9 75.8v.2M88.9 76.5v.2M89.7 76.5h.1M89.7 76h.1M89.7 60.1h.1M91.9 73.6h.1M91.9 73.6l-.2 .3M91.9 73.6l.6 .6M92.5 74.2h.1M93.1 73.6h.1"/>
<path d="M93.1 73.6l-.6 .6M93.1 73.6l.5 .6M93.6 74.2h.1M94.2 73.6h.1M94.2 73.6l-.6 .6M94.2 73.6l.3 .3M94.5 73.9h.1M122.1 69.2h7.5v5.6h-7.5zM134.8 69h1.7M134.8 68.5h1.7M135.7 68.5h.1M135.7 69h.1"/>
<path d="M135.7 68.3v.2M135.7 69v.2M136.5 69h.1M136.5 68.5h.1M139 76.5h1.7M139 76h1.7M139 60.1h1.7M139.5 69h1.7M139.5 68.5h1.7M139.9 60.1h.1M139.9 76h.1M139.9 76.5h.1"/>
<path d="M139.9 60.1v.2M139.9 75.8v.2M139.9 76.5v.2M140.3 68.5h.1M140.3 69h.1M140.3 68.3v.2M140.3 69v.2M140.7 60.1h.1M140.7 76.5h.1M140.7 76h.1M141.2 69h.1M141.2 68.5h.1"/>
<path d="M142.7 76.5h1.7M142.7 76h1.7M142.7 60.1h1.7M143.6 76h.1M143.6 76.5h.1M143.6 60.1h.1M143.6 60.1v.2M143.6 75.8v.2M143.6 76.5v.2M144.4 76.5h.1M144.4 76h.1M144.4 60.1h.1"/>
<path d="M146.7 73.6h.1M146.7 73.6l-.3 .3M146.7 73.6l.6 .6M147.3 74.2h.1M147.8 73.6h.1M147.8 73.6l-.5 .6M147.8 73.6l.6 .6M148.4 74.2h.1M148.9 73.6h.1M148.9 73.6l-.5 .6M148.9 73.6l.3 .3M149.2 73.9h.1"/>
<path d="M177.8 72.1h1.8v6.5h-1.8zM66.9 86.1h7.5v5.6h-7.5zM79.6 85.3h1.7M79.6 85.8h1.7M80.5 85.3h.1M80.5 85.8h.1M80.5 85.1v.2M80.5 85.8v.3M81.3 85.8h.1M81.3 85.3h.1M83.8 92.8h1.7M83.8 93.3h1.7"/>
<path d="M84.3 85.3h1.7M84.3 85.8h1.7M84.7 92.8h.1M84.7 93.3h.1M84.7 92.6v.2M84.7 93.3v.3M85.1 85.3h.1M85.1 85.8h.1M85.1 85.1v.2M85.1 85.8v.3M85.5 93.3h.1M85.5 92.8h.1"/>
<path d="M86 85.8h.1M86 85.3h.1M87.6 92.8h1.6M87.6 93.3h1.6M88.4 92.8h.1M88.4 93.3h.1M88.4 92.6v.2M88.4 93.3v.3M89.2 93.3h.1M89.2 92.8h.1M91.5 90.5h.1M91.5 90.5l-.3 .3"/>
<path d="M91.5 90.5l.6 .5M92.1 91h.1M92.6 90.5h.1M92.6 90.5l-.5 .5M92.6 90.5l.6 .5M93.2 91h.1M93.7 90.5h.1M93.7 90.5l-.5 .5M93.7 90.5l.3 .3M94 90.8h.1M122.6 85.6h7.4v5.6h-7.4zM135.3 85.3h1.6"/>
<path d="M135.3 84.8h1.6M136.1 84.8h.1M136.1 85.3h.1M136.1 84.7v.1M136.1 85.3v.3M136.9 85.3h.1M136.9 84.8h.1M139.5 92.8h1.7M139.5 92.3h1.7M140 85.3h1.6M140 84.8h1.6M140.3 92.3h.1"/>
<path d="M140.3 92.8h.1M140.3 92.2v.1M140.3 92.8v.3M140.8 84.8h.1M140.8 85.3h.1M140.8 84.7v.1M140.8 85.3v.3M141.2 92.8h.1M141.2 92.3h.1M141.6 85.3h.1M141.6 84.8h.1M143.3 92.8h1.6"/>
<path d="M143.3 92.3h1.6M144.1 92.3h.1M144.1 92.8h.1M144.1 92.2v.1M144.1 92.8v.3M144.9 92.8h.1M144.9 92.3h.1M147.2 90h.1M147.2 90l-.3 .3M147.2 90l.5 .6M147.7 90.6h.1M148.3 90h.1"/>
<path d="M148.3 90l-.6 .6M148.3 90l.5 .6M148.8 90.6h.1M149.4 90h.1M149.4 90l-.6 .6M149.4 90l.3 .3M149.7 90.3h.1M173.4 83.9h.1M173.4 87.2h.1M173.4 83.9l-.3 .3M173.4 83.9l.5 .6M173.4 87.2l-.3 .3"/>
<path d="M173.4 87.2l.5 .6M173.9 84.5h.1M173.9 87.8h.1M174.5 83.9h.1M174.5 87.2h.1M174.5 83.9l-.6 .6M174.5 83.9l.5 .6M174.5 87.2l-.6 .6M174.5 87.2l.5 .6M175 84.5h.1M175 87.8h.1M175.6 83.9h.1"/>
<path d="M175.6 87.2h.1M175.6 83.9l-.6 .6M175.6 83.9l.3 .3M175.6 87.2l-.6 .6M175.6 87.2l.3 .3M175.9 84.2h.1M175.9 87.5h.1"/>
</g>
<g fill="#00f" stroke="#00f" stroke-width=".13">
<circle cx="196.9" cy="58.4" r=".06"/>
<circle cx="195.1" cy="58.4" r=".06"/>
</g>
<g font-size="6.7">
<text x="41.7" y="7">4</text>
<text x="106.5" y="7">3</text>
<text x="171.3" y="7">2</text>
<text x="236.1" y="7">1</text>
<text x="2.4" y="37.6">D</text>
<text x="270.9" y="37.6">D</text>
<text x="2.4" y="82">C</text>
<text x="270.9" y="82">C</text>
<text x="2.4" y="126.4">B</text>
<text x="270.9" y="126.4">B</text>
<text x="2.4" y="170.9">A</text>
<text x="270.9" y="170.9">A</text>
<text x="41.7" y="194.1">4</text>
<text x="106.5" y="194.1">3</text>
<text x="171.3" y="194.1">2</text>
<text x="236.1" y="194.1">1</text>
</g>
<g font-size="2.1">
<text x="192.5" y="174.8">PROJECT MIC_ARRAY</text>
<text x="185.4" y="181.9">A4</text>
<text x="192.5" y="181.9">&lt;Doc&gt;</text>
<text x="263.8" y="181.9">1.0</text>
<text x="195.5" y="186.7">Tuesday, April 05, 2016</text>
<text x="242.5" y="186.7">2</text>
<text x="256.7" y="186.7">2</text>
</g>
<g font-size=".8" fill="#000080">
<text x="68" y="35.9">U1</text>
<text x="78.6" y="35.4">C1</text>
<text x="82.8" y="35.4">C2</text>
<text x="122.8" y="35.5">U5</text>
<text x="132.9" y="35.9">10uF</text>
<text x="133.3" y="34.9">C19</text>
<text x="137.1" y="35.9">100nF</text>
<text x="137.5" y="34.9">C20</text>
<text x="78.1" y="36.3">10uF</text>
<text x="82.3" y="36.3">100nF</text>
<text x="91.2" y="40.5">R1</text>
<text x="93.1" y="40.5">100</text>
<text x="146" y="40">R7</text>
<text x="147.8" y="40">100</text>
<text x="175.9" y="39.6">R2</text>
<text x="176.4" y="41.4">0</text>
<text x="183.4" y="38.7">R3</text>
<text x="68.1" y="43.2">Micophone MP45DT02</text>
<text x="82.3" y="43.8">15pF</text>
<text x="82.8" y="42.9">C3</text>
<text x="86.1" y="43.8">15pF</text>
<text x="86.5" y="42.9">C4</text>
<text x="122.9" y="42.8">Micophone MP45DT02</text>
<text x="137.1" y="43.3">15pF</text>
<text x="137.5" y="42.4">C17</text>
<text x="140.8" y="43.3">15pF</text>
<text x="141.3" y="42.4">C18</text>
<text x="183.4" y="42.5">10K</text>
<text x="68" y="52.3">U2</text>
<text x="78.1" y="52.7">10uF</text>
<text x="78.6" y="51.7">C7</text>
<text x="82.3" y="52.7">100nF</text>
<text x="82.8" y="51.7">C8</text>
<text x="122.8" y="52.3">U6</text>
<text x="132.9" y="52.7">10uF</text>
<text x="133.3" y="51.7">C23</text>
<text x="137.1" y="52.7">100nF</text>
<text x="137.5" y="51.7">C24</text>
<text x="176.8" y="53.2">J1</text>
<text x="191.8" y="51.1">R11</text>
<text x="191.8" y="52.2">10K</text>
<text x="68.1" y="59.6">Micophone MP45DT02</text>
<text x="82.8" y="59.2">C5</text>
<text x="86.5" y="59.2">C6</text>
<text x="91.2" y="56.9">R4</text>
<text x="93.1" y="56.9">100</text>
<text x="122.9" y="59.6">Micophone MP45DT02</text>
<text x="137.5" y="59.2">C21</text>
<text x="141.3" y="59.2">C22</text>
<text x="146" y="56.9">R8</text>
<text x="147.8" y="56.9">100</text>
<text x="194.2" y="56.4">J2</text>
<text x="82.3" y="60.2">15pF</text>
<text x="86.1" y="60.2">15pF</text>
<text x="137.1" y="60.2">15pF</text>
<text x="140.8" y="60.2">15pF</text>
<text x="175" y="64">IDC_16_2.54mm</text>
<text x="194.2" y="62.1">JUMPER1</text>
<text x="68" y="68.7">U3</text>
<text x="78.1" y="69">10uF</text>
<text x="78.6" y="68.1">C11</text>
<text x="82.3" y="69">100nF</text>
<text x="82.8" y="68.1">C12</text>
<text x="122.8" y="68.7">U7</text>
<text x="132.9" y="69">10uF</text>
<text x="133.3" y="68.1">C27</text>
<text x="137.1" y="69">100nF</text>
<text x="137.5" y="68.1">C28</text>
<text x="177.8" y="71">J3</text>
<text x="68.1" y="76">Micophone MP45DT02</text>
<text x="82.3" y="76.5">15pF</text>
<text x="82.8" y="75.6">C9</text>
<text x="86.1" y="76.5">15pF</text>
<text x="86.5" y="75.6">C10</text>
<text x="91.2" y="73.3">R5</text>
<text x="93.1" y="73.3">100</text>
<text x="122.9" y="76">Micophone MP45DT02</text>
<text x="137.1" y="76.5">15pF</text>
<text x="137.5" y="75.6">C25</text>
<text x="140.8" y="76.5">15pF</text>
<text x="141.3" y="75.6">C26</text>
<text x="146" y="73.3">R9</text>
<text x="147.8" y="73.3">100</text>
<text x="172.6" y="83.6">R12</text>
<text x="175.4" y="83.6">0</text>
<text x="176.1" y="79.7">ICD_6_2.54mm</text>
<text x="67.6" y="85.5">U4</text>
<text x="77.6" y="85.9">10uF</text>
<text x="78.1" y="85">C15</text>
<text x="81.9" y="85.9">100nF</text>
<text x="82.3" y="85">C16</text>
<text x="123.2" y="85">U8</text>
<text x="133.3" y="85.4">10uF</text>
<text x="133.8" y="84.5">C31</text>
<text x="137.5" y="85.4">100nF</text>
<text x="138" y="84.5">C32</text>
<text x="146.4" y="89.7">R10</text>
<text x="148.3" y="89.7">100</text>
<text x="172.6" y="86.8">R13</text>
<text x="175.4" y="86.8">0</text>
<text x="67.7" y="92.8">Micophone MP45DT02</text>
<text x="81.9" y="93.4">15pF</text>
<text x="82.3" y="92.5">C13</text>
<text x="85.6" y="93.4">15pF</text>
<text x="86.1" y="92.5">C14</text>
<text x="90.8" y="90.1">R6</text>
<text x="92.6" y="90.1">100</text>
<text x="123.3" y="92.4">Micophone MP45DT02</text>
<text x="137.5" y="92.9">15pF</text>
<text x="138" y="92">C29</text>
<text x="141.3" y="92.9">15pF</text>
<text x="141.7" y="92">C30</text>
</g>
<g font-size=".8" fill="#f00">
<text x="57.7" y="38.7">LR_SELECT</text>
<text x="78.7" y="40.6">MIC_CLK1</text>
<text x="95.6" y="40.6">MIC_CK</text>
<text x="95.6" y="38.7">MIC_DATA1</text>
<text x="113.8" y="38.2">LR_SELECT</text>
<text x="133.5" y="40.1">MIC_CLK5</text>
<text x="150.3" y="40.1">MIC_CK</text>
<text x="150.3" y="38.2">MIC_DATA5</text>
<text x="174.2" y="36.4">LR_SELECT</text>
<text x="59.1" y="55.1">LR_SELECT</text>
<text x="78.7" y="56.9">MIC_CLK2</text>
<text x="95.6" y="56.9">MIC_CK</text>
<text x="95.6" y="55.1">MIC_DATA2</text>
<text x="113.8" y="55.1">LR_SELECT</text>
<text x="133.5" y="56.9">MIC_CLK6</text>
<text x="150.3" y="56.9">MIC_CK</text>
<text x="150.3" y="55.1">MIC_DATA6</text>
<text x="168.4" y="59.3">MIC_DATA4</text>
<text x="168.4" y="55.5">MIC_CK</text>
<text x="168.4" y="58.3">MIC_DATA3</text>
<text x="168.4" y="57.4">MIC_DATA2</text>
<text x="168.4" y="56.5">MIC_DATA1</text>
<text x="182.6" y="54.6">ARRAY_DET</text>
<text x="194.3" y="54.6">ARRAY_DET</text>
<text x="168.4" y="60.2">MIC_DATA5</text>
<text x="168.4" y="61.2">MIC_DATA6</text>
<text x="59.1" y="71.5">LR_SELECT</text>
<text x="95.6" y="71.5">MIC_DATA3</text>
<text x="113.8" y="71.5">LR_SELECT</text>
<text x="150.3" y="71.5">MIC_DATA7</text>
<text x="78.7" y="73.3">MIC_CLK3</text>
<text x="95.6" y="73.3">MIC_CK</text>
<text x="133.5" y="73.3">MIC_CLK7</text>
<text x="150.3" y="73.3">MIC_CK7</text>
<text x="168.1" y="73.3">MIC_CK8</text>
<text x="168.1" y="74.3">MIC_DATA7</text>
<text x="168.1" y="75.2">MIC_DATA8</text>
<text x="168.1" y="76.1">MIC_CK7</text>
<text x="167.7" y="83.6">MIC_CK7</text>
<text x="58.6" y="88.3">LR_SELECT</text>
<text x="95.1" y="88.3">MIC_DATA4</text>
<text x="114.3" y="87.8">LR_SELECT</text>
<text x="134" y="89.7">MIC_CLK8</text>
<text x="150.8" y="89.7">MIC_CK8</text>
<text x="150.8" y="87.8">MIC_DATA8</text>
<text x="167.7" y="86.9">MIC_CK8</text>
<text x="180.3" y="85">MIC_CK</text>
<text x="78.3" y="90.2">MIC_CLK4</text>
<text x="95.1" y="90.2">MIC_CK</text>
</g>
<g font-size=".8">
<text x="66.3" y="37.2">1</text>
<text x="66.3" y="39.1">2</text>
<text x="66.3" y="40.9">3</text>
<text x="75.5" y="40.9">4</text>
<text x="75.5" y="39.1">5</text>
<text x="75.5" y="37.2">6</text>
<text x="89.4" y="37.6">3.3V</text>
<text x="121" y="36.7">1</text>
<text x="121" y="38.6">2</text>
<text x="121" y="40.5">3</text>
<text x="130.2" y="40.5">4</text>
<text x="130.2" y="38.6">5</text>
<text x="130.2" y="36.7">6</text>
<text x="144.1" y="37.2">3.3V</text>
<text x="188.1" y="40.4">3.3V</text>
<text x="174.1" y="42.3">Not Install</text>
<text x="190.5" y="46.9">3.3V</text>
<text x="66.3" y="53.6">1</text>
<text x="75.5" y="53.6">6</text>
<text x="89.4" y="54">3.3V</text>
<text x="121" y="53.6">1</text>
<text x="130.2" y="53.6">6</text>
<text x="144.1" y="54">3.3V</text>
<text x="172.4" y="52">3.3V</text>
<text x="66.3" y="55.5">2</text>
<text x="66.3" y="57.3">3</text>
<text x="75.5" y="57.3">4</text>
<text x="75.5" y="55.5">5</text>
<text x="121" y="55.5">2</text>
<text x="121" y="57.3">3</text>
<text x="130.2" y="57.3">4</text>
<text x="130.2" y="55.5">5</text>
<text x="175.3" y="59.6">11</text>
<text x="175.7" y="55">1</text>
<text x="175.7" y="55.9">3</text>
<text x="175.7" y="56.9">5</text>
<text x="175.7" y="57.8">7</text>
<text x="175.7" y="58.7">9</text>
<text x="180.3" y="55">2</text>
<text x="180.3" y="55.9">4</text>
<text x="180.3" y="56.9">6</text>
<text x="180.3" y="57.8">8</text>
<text x="180.3" y="58.7">10</text>
<text x="180.3" y="59.6">12</text>
<text x="193.1" y="58.3">1</text>
<text x="198.5" y="58.3">2</text>
<text x="175.3" y="60.6">13</text>
<text x="175.3" y="61.6">15</text>
<text x="180.3" y="60.6">14</text>
<text x="180.3" y="61.6">16</text>
<text x="66.3" y="70">1</text>
<text x="66.3" y="71.8">2</text>
<text x="75.5" y="71.8">5</text>
<text x="75.5" y="70">6</text>
<text x="89.4" y="70.4">3.3V</text>
<text x="121" y="70">1</text>
<text x="121" y="71.8">2</text>
<text x="130.2" y="71.8">5</text>
<text x="130.2" y="70">6</text>
<text x="144.1" y="70.4">3.3V</text>
<text x="172.7" y="69.3">3.3V</text>
<text x="66.3" y="73.7">3</text>
<text x="75.5" y="73.7">4</text>
<text x="121" y="73.7">3</text>
<text x="130.2" y="73.7">4</text>
<text x="176.7" y="72.8">1</text>
<text x="176.7" y="73.7">2</text>
<text x="176.7" y="74.6">3</text>
<text x="176.7" y="75.6">4</text>
<text x="176.7" y="76.5">5</text>
<text x="176.7" y="77.4">6</text>
<text x="180.1" y="74.6">SPI CONNECTOR</text>
<text x="65.8" y="86.8">1</text>
<text x="65.8" y="88.7">2</text>
<text x="75" y="88.7">5</text>
<text x="75" y="86.8">6</text>
<text x="88.9" y="87.2">3.3V</text>
<text x="121.5" y="86.3">1</text>
<text x="121.5" y="88.2">2</text>
<text x="130.7" y="88.2">5</text>
<text x="130.7" y="86.3">6</text>
<text x="144.5" y="86.7">3.3V</text>
<text x="65.8" y="90.6">3</text>
<text x="75" y="90.6">4</text>
<text x="121.5" y="90.1">3</text>
<text x="130.7" y="90.1">4</text>
<text x="183.1" y="171.2">Title</text>
<text x="183.1" y="178.4">Size</text>
<text x="192.6" y="178.4">Document</text>
<text x="197.1" y="178.4">Number</text>
<text x="261.5" y="178.4">Re v</text>
<text x="183.1" y="185.5">Date:</text>
<text x="230.7" y="185.5">Sheet</text>
<text x="249.6" y="185.5">of</text>
</g>
<g font-size=".8" fill="#004080">
<text x="67.8" y="37.8">GND</text>
<text x="67.8" y="39.7">LR</text>
<text x="67.8" y="41.6">GND1</text>
<text x="72.1" y="39.7">DOUT</text>
<text x="72.8" y="41.6">CLK</text>
<text x="72.9" y="37.8">3V3</text>
<text x="122.6" y="37.4">GND</text>
<text x="122.6" y="39.2">LR</text>
<text x="122.6" y="41.1">GND1</text>
<text x="126.8" y="39.2">DOUT</text>
<text x="127.5" y="41.1">CLK</text>
<text x="127.6" y="37.4">3V3</text>
<text x="67.8" y="54.2">GND</text>
<text x="67.8" y="56.1">LR</text>
<text x="67.8" y="58">GND1</text>
<text x="72.1" y="56.1">DOUT</text>
<text x="72.8" y="58">CLK</text>
<text x="72.9" y="54.2">3V3</text>
<text x="122.6" y="54.2">GND</text>
<text x="122.6" y="56.1">LR</text>
<text x="122.6" y="58">GND1</text>
<text x="126.8" y="56.1">DOUT</text>
<text x="127.5" y="58">CLK</text>
<text x="127.6" y="54.2">3V3</text>
<text x="67.8" y="70.6">GND</text>
<text x="72.9" y="70.6">3V3</text>
<text x="122.6" y="70.6">GND</text>
<text x="127.6" y="70.6">3V3</text>
<text x="67.8" y="72.5">LR</text>
<text x="67.8" y="74.3">GND1</text>
<text x="72.1" y="72.5">DOUT</text>
<text x="72.8" y="74.3">CLK</text>
<text x="122.6" y="72.5">LR</text>
<text x="122.6" y="74.3">GND1</text>
<text x="126.8" y="72.5">DOUT</text>
<text x="127.5" y="74.3">CLK</text>
<text x="67.4" y="87.4">GND</text>
<text x="67.4" y="89.3">LR</text>
<text x="71.6" y="89.3">DOUT</text>
<text x="72.4" y="87.4">3V3</text>
<text x="123" y="87">GND</text>
<text x="123" y="88.8">LR</text>
<text x="127.3" y="88.8">DOUT</text>
<text x="128.1" y="87">3V3</text>
<text x="67.4" y="91.2">GND1</text>
<text x="72.3" y="91.2">CLK</text>
<text x="123" y="90.7">GND1</text>
<text x="128" y="90.7">CLK</text>
</g>
</svg>
